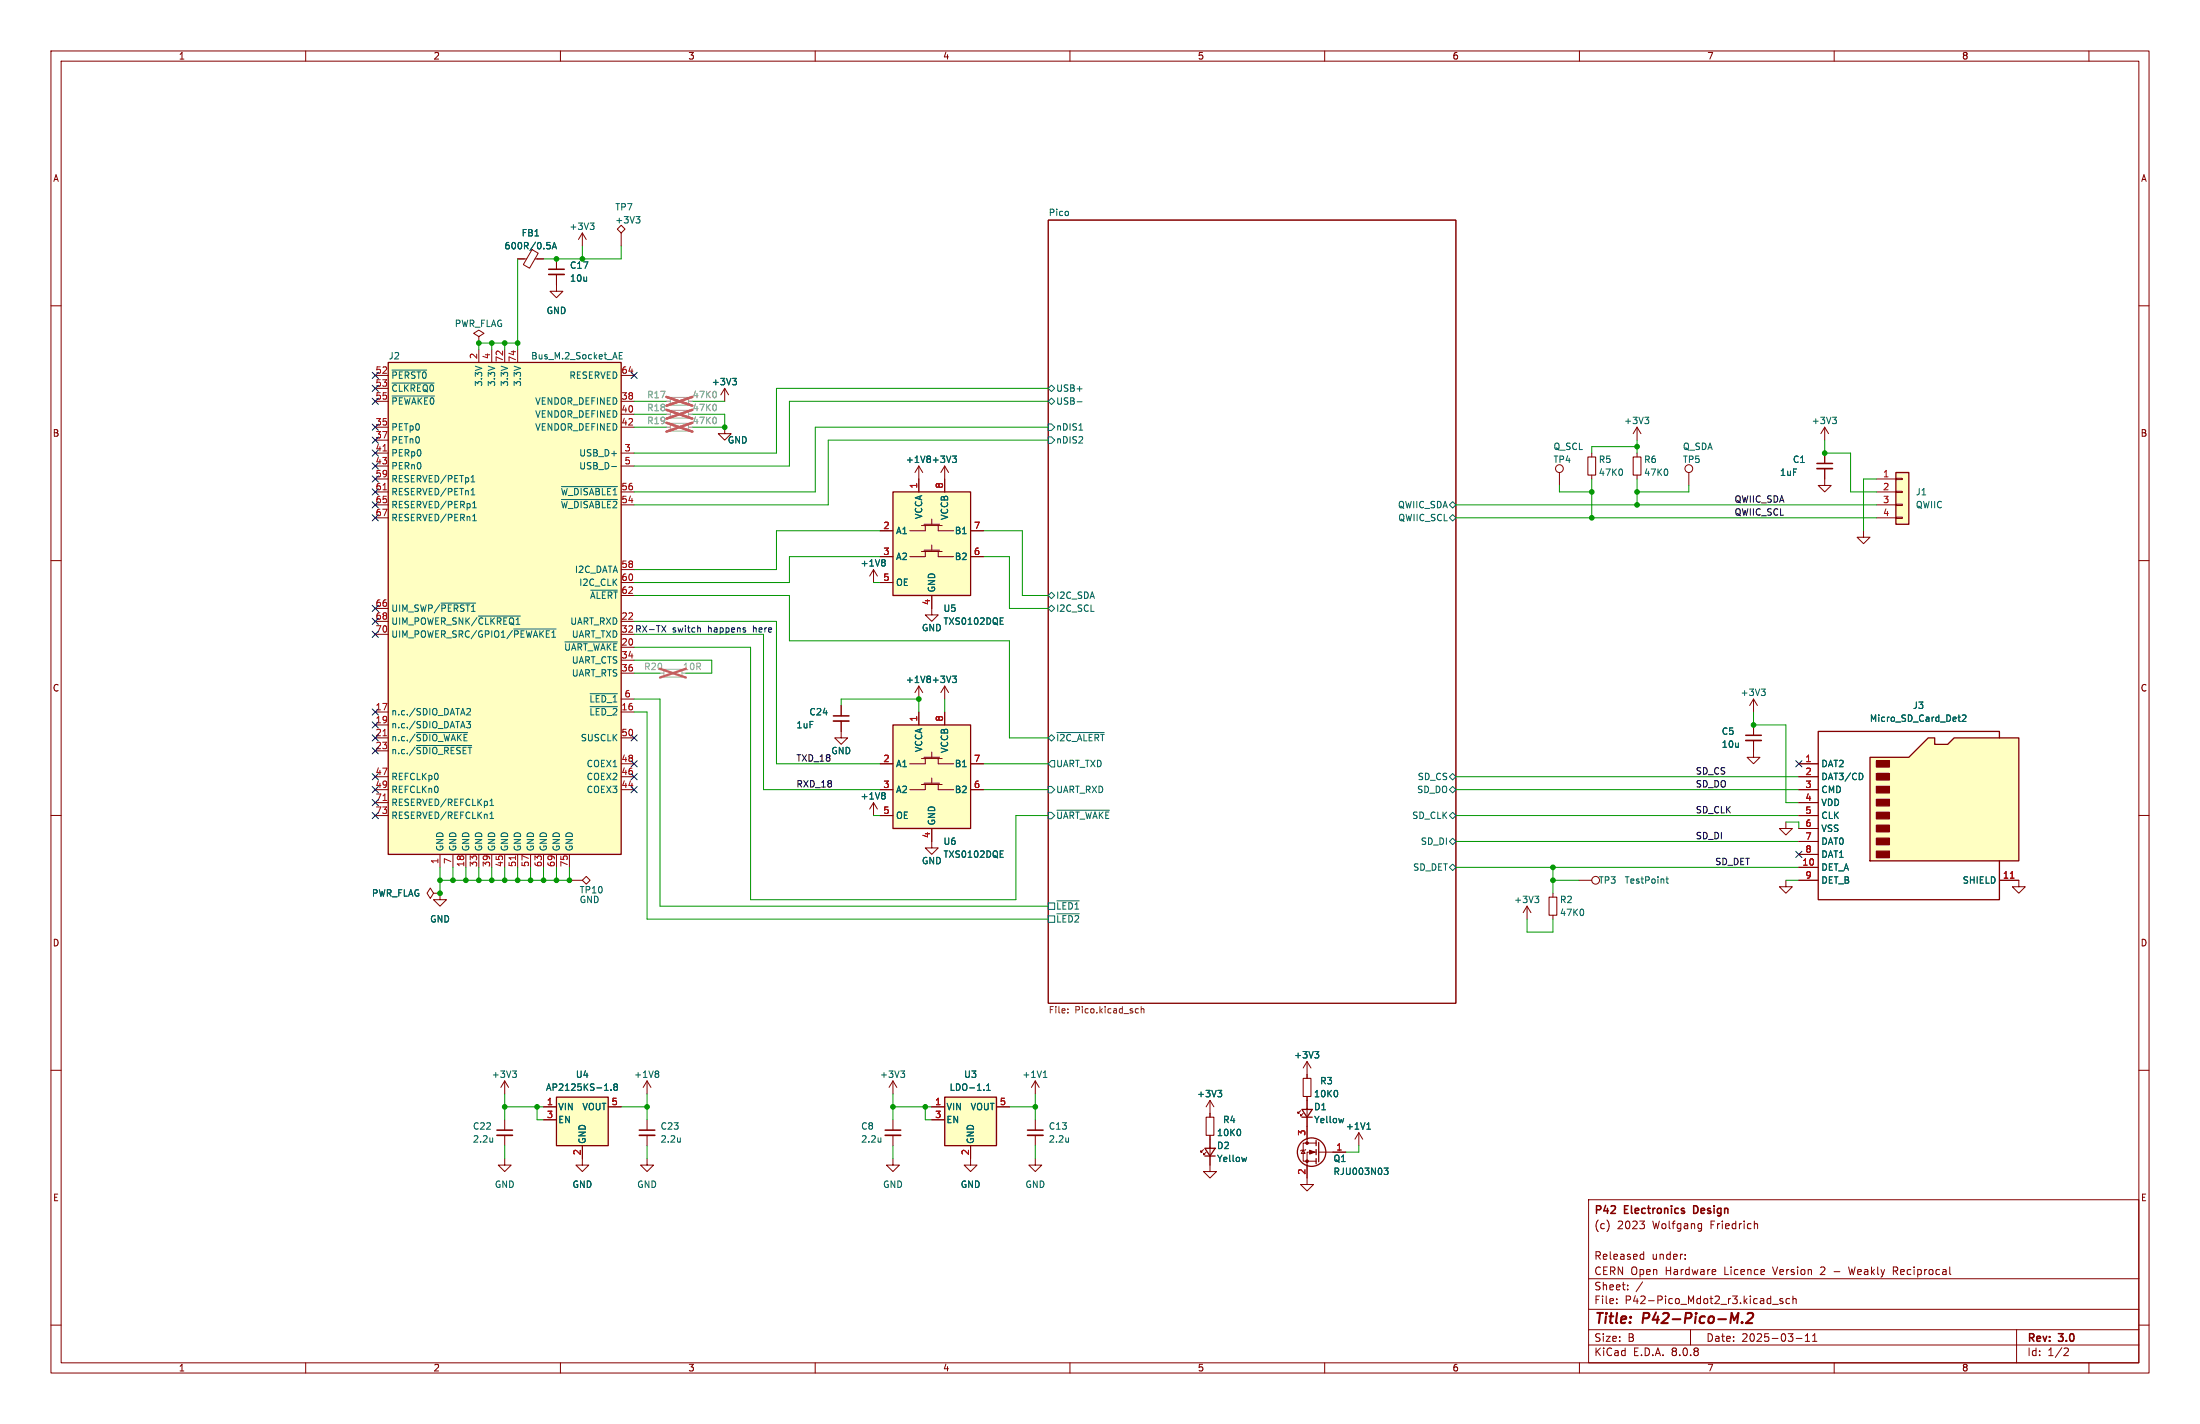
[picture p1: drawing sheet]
<svg xmlns="http://www.w3.org/2000/svg" width="432mm" height="279mm" viewBox="0 0 432 279" stroke-linecap="round" stroke-linejoin="round" font-family="sans-serif">
<g fill="none" stroke="#840000" stroke-width=".2">
<path d="M10 10h411.8v259.4h-411.8zM12 12h407.8v255.4h-407.8zM60 10v2M110 10v2M160 10v2M210 10v2M260 10v2M310 10v2M360 10v2M410 10v2M109.2 53.8v3.4h1.3l-1.3 1.2-1.3-1.2h1.3M109.2 50.8v2"/>
<path d="M205.7 43.2h80v153.7h-80zM10 60h2M419.8 60h2M10 110h2M419.8 110h2M10 160h2M419.8 160h2M111.8 172.7h2.5M114.3 172.7l.8-.7 .7 .7-.7 .8zM10 210h2M419.8 210h2M114.3 227.3v1.3h1.3l-1.3 1.3-1.3-1.3h1.3"/>
<path d="M127 227.3v1.3h1.3l-1.3 1.3-1.3-1.3h1.3M203.2 227.3v1.3h1.3l-1.3 1.3-1.3-1.3h1.3M311.8 235.4h108v32h-108zM321.8 239.6h1l-.5 .6M10 260h2M311.8 256.9h108M311.8 250.9h108M315.8 240v1M317.3 255.6v.2M317.3 254.9v.1M319.5 252.9v.2M319.5 252.2v.1"/>
<path d="M322.2 246.1l.4 .1M322.4 251.5l-1.3 1.9M322.6 245.6v1.5M322.6 247l-.4 .1M322.7 240.3v.6M330.8 246.9v.2M330.8 246.2v.1M333.8 240.1l.2 .1M334 240.1v1.2l-.2 .2M334 241l-.2 .1M336.5 249.1l.3 .3-.8 .2M336.7 250l-.2 .1"/>
<path d="M344.5 240.1l.5 .2v.8M347.9 255.9h1.1M349.9 254.9l-.4-.1-.2 .2 .1 .2 .5 .2v.3h-.6M351.3 254.9l-.5-.1-.3 .3 .2 .6h.6M351.9 254.9l.2-.1 .4 .1v.9M351.9 254.3v1.5M362.8 248.6l.4 1.5M371.6 249.4h.6M372.2 248.6h-.6v1.5M382.8 250l.1 .1M419.8 260h2M60 267.4v2"/>
<path d="M110 267.4v2M160 267.4v2M210 267.4v2M260 267.4v2M310 267.4v2M311.8 263.9h108M311.8 260.9h108M331.8 260.9v3M352.5 262.6h1.2M354.3 263.2h.9M354.3 262.1l.5-.4v1.5M355.8 263.2h.8"/>
<path d="M355.8 262.1l.4-.4v1.5M360 267.4v2M395.8 260.9v6.5M405.3 264.5l.5 .1 .2 .3-1 1.1h1M410 267.4v2"/>
</g>
<path d="M340.4 259l.8-1.4-.2 2M341.9 259.4v.2M343 257.8l.3-.2h.5l.2 .2 .1 .4-.1 .3-1.3 1.1h1.2" fill="none" stroke="#840000" stroke-width=".4"/>
<path d="M107.7 52.8h3M332.8 236.6h-.4v1.5h.4" fill="none" stroke="#840000" stroke-width=".3"/>
<g fill="none" stroke="#006464" stroke-width=".2">
<path d="M205.7 78.7l.7-.6 .6 .6-.6 .7zM205.7 76.2l.7-.6 .6 .6-.6 .6zM211.4 78.8h1M205.7 83.2h.7l.6 .6-.6 .7h-.7zM205.7 85.7h.7l.6 .7-.6 .6h-.7zM211.8 84.4h.7M284.5 99.1l.6-.7 .6 .7-.6 .6zM205.7 116.8l.7-.6 .6 .6-.6 .7zM205.7 119.4l.7-.7 .6 .7-.6 .6zM284.5 101.6l.6-.6 .6 .6-.6 .6zM205.7 159.4h.7l.6 .6-.6 .7h-.7zM205.7 154.3h.7l.6 .6-.6 .7h-.7z"/>
<path d="M205.7 144.8l.7-.7 .6 .7-.6 .6zM206.4 149.2h.6v1.3h-.6l-.7-.6zM207.4 159h10.4M207.4 143.7h9.3M284.5 154.9l.6-.6 .6 .6-.6 .7zM284.5 152.4l.6-.6 .6 .6-.6 .6zM205.7 177.2h1.3v1.2h-1.3zM205.7 179.7h1.3v1.3h-1.3zM207.4 176.8h4.4M207.4 179.3h4.4M284.5 165.1l.6-.6 .6 .6-.6 .6zM284.5 160l.6-.6 .6 .6-.6 .7z"/>
<path d="M284.5 170.2l.6-.7 .6 .7-.6 .6z"/>
</g>
<path d="M209.6 198.6v.2M209.6 198v.1M223.1 197.9l.3 .1M223.4 198.7l-.3 .1M224 198h.5v.8M224 197.5v1.3" fill="none" stroke="#725600" stroke-width=".2"/>
<path d="M107.7 53.8h3" fill="none" stroke="#840000" stroke-width=".33"/>
<path d="M109.2 215.3h10.2v9.5h-10.2z" fill="#ffffc2"/>
<path d="M109.2 215.3h10.2v9.5h-10.2zM236.5 225.3h2l-1 1.5zM236.5 226.8h2" fill="none" stroke="#840000" stroke-width=".25"/>
<g fill="none" stroke="#840000" stroke-width=".2">
<path d="M101.6 50.8h1.8M104.4 49l1.2 .7-1.7 2.9-1.2-.7zM105 50.8h1.7M114.3 45.7v2.6M114.3 45.7l-.8 1.3M114.3 45.7l.8 1.3M121.2 45l.7-.8 .8 .8-.8 .7zM121.9 45.7v2.6M142.2 83.8v1.3h1.3l-1.3 1.3-1.2-1.3h1.2M306.1 92.7v2.6M165.1 138.4v2.1M180.3 134.6l-.7 1.3"/>
<path d="M180.3 134.6v2.6M180.3 134.6l.8 1.3M165.1 141.5v3.3h1.3l-1.3 1.3-1.3-1.3h1.3M171.4 157.5l-.7 1.3M171.4 157.5v2.5M171.4 157.5l.8 1.3M182.9 165.1v1.3h1.2l-1.2 1.2-1.3-1.2h1.3M106.7 217.2h2.5M106.7 219.7h2.5M119.4 217.2h2.5M127 212.1l-.8 1.3M127 212.1v2.5"/>
<path d="M127 212.1l.8 1.3M175.3 219.7v2M203.2 219.7v2M256.5 208.3l-.7 1.3M256.5 208.3v2.5M256.5 208.3l.8 1.3M114.3 224.8v2.5M175.3 222.8v2M203.2 222.8v2M236.2 225.6l-.5 .5v-.3v.3h.3M236.7 226.1l-.5 .5v-.3v.3h.3M237.5 223.5v6.4h1.3l-1.3 1.2-1.3-1.2h1.3"/>
<circle cx="306.1" cy="91.9" r=".76"/>
</g>
<g fill="none" stroke="#006464" stroke-width=".2">
<path d="M107.4 47.6h.6M107.8 48.1l.2 .2v.3l-.2 .2M108.4 48.8l.4-1.2 .4 1.2M108.5 48.5h.6M115.8 43.8h.8l-.4 .4M116.4 44.2l.2 .3v.3l-.2 .2M124.8 42.5h.8l-.4 .5M125.4 43l.2 .2v.3l-.2 .3M173.5 155.5l.2 .3-.2 .3 .2 .2v.2l-.2 .3M118.7 213.9h.7M119.9 213.8v.1M120.7 213.2l-.2 .3v.3l.2 .1h.4l.1-.2v-.2l-.2-.3"/>
<path d="M120.7 213.2l-.2-.2 .2-.3h.3l.2 .2-.2 .3M120.7 213.2h.3M129.1 210.1l.2 .3-.2 .3 .2 .2v.3l-.2 .2M258.1 206.3h.7l-.4 .5M258.6 206.8l.2 .2v.3l-.2 .3M172.9 223.3v.8M172.9 224h-.1M209.7 223.3v.8M209.7 224h.1M244.7 227.1l-.3 .8"/>
</g>
<path d="M163.6 141.5h3M173.7 222.8h3.1M201.7 222.8h3" fill="none" stroke="#840000" stroke-width=".33"/>
<path d="M163.6 140.5h3M173.7 221.7h3.1M201.7 221.7h3" fill="none" stroke="#840000" stroke-width=".3"/>
<path d="M130.8 83.8h.8M131.6 83.1h3.5v1.5h-3.5zM135.1 83.8h.8" fill="none" stroke="#a1a1a1" stroke-width=".2"/>
<path d="M140.5 82l.1 .3-.1 .7" fill="none" stroke="#989898" stroke-width=".2"/>
<path d="M130.8 83l5.1 1.7M135.9 83l-5.1 1.7" fill="none" stroke="#e65255" stroke-width=".46"/>
<path d="M175.3 142.2h15.2v20.4h-15.2z" fill="#ffffc2"/>
<path d="M175.3 142.2h15.2v20.4h-15.2z" fill="none" stroke="#840000" stroke-width=".25"/>
<g fill="none" stroke="#840000" stroke-width=".2">
<path d="M142.2 76.2l-.7 1.3M142.2 76.2v2.5M142.2 76.2l.8 1.3M180.3 139.7v2.5M185.4 134.6v2.6M185.4 139.7v2.5M185.4 134.6l-.7 1.3M185.4 134.6l.8 1.3M172.7 154.9h2.6M172.7 149.9h2.6M180.8 153.9h4.1M180.8 148.8h4.1"/>
<path d="M181.4 153.7h3M181.4 148.6h3M181.6 153.9v1h-3M181.6 148.8v1.1h-3M182.9 147.6v1M182.9 152.7v1M184.1 153.9v1h3.1M184.1 148.8v1.1h3.1M190.5 154.9h2.5M190.5 149.9h2.5M172.7 160h2.6M182.9 162.6v2.5"/>
</g>
<path d="M143.8 74.2h.7l-.4 .5M144.3 74.7l.2 .3v.3l-.2 .2M186.9 132.7h.8l-.4 .4M187.5 133.1l.2 .3v.3l-.2 .2M196.3 168.2h.6M196.3 166.9h.6" fill="none" stroke="#006464" stroke-width=".2"/>
<path d="M130.8 78.7h.8M131.6 78h3.5v1.5h-3.5zM135.1 78.7h.8M130.8 81.3h.8M131.6 80.5h3.5v1.5h-3.5zM135.1 81.3h.8M129.5 132.1h.8M130.3 131.3h3.6v1.5h-3.6z" fill="none" stroke="#a1a1a1" stroke-width=".2"/>
<path d="M140.5 76.9l.1 .4-.1 .6M140.5 79.4l.1 .4-.1 .7" fill="none" stroke="#989898" stroke-width=".2"/>
<path d="M130.8 77.9l5.1 1.7M135.9 77.9l-5.1 1.7M130.8 80.4l5.1 1.7M135.9 80.4l-5.1 1.7M129.5 131.2l5.1 1.7M134.6 131.2l-5.1 1.7" fill="none" stroke="#e65255" stroke-width=".46"/>
<path d="M175.3 96.5h15.2v20.3h-15.2z" fill="#ffffc2"/>
<path d="M175.3 96.5h15.2v20.3h-15.2z" fill="none" stroke="#840000" stroke-width=".25"/>
<g fill="none" stroke="#840000" stroke-width=".2">
<path d="M180.3 94v2.5M185.4 94v2.5M171.4 111.8l-.7 1.2M171.4 111.8v2.5M171.4 111.8l.8 1.2M172.7 109.2h2.6M172.7 104.1h2.6M172.7 114.3h2.6M180.8 108.2h4.1M180.8 103.1h4.1M181.4 108h3M181.4 102.9h3"/>
<path d="M181.6 108.2v1h-3M181.6 103.1v1h-3M182.9 116.8v3.9h1.2l-1.2 1.2-1.3-1.2h1.3M182.9 101.9v1M182.9 106.9v1.1M184.1 108.2v1h3.1M184.1 103.1v1h3.1M190.5 109.2h2.5M190.5 104.1h2.5"/>
</g>
<path d="M173.5 109.8l.2 .2-.2 .3 .2 .3v.2l-.2 .3M196.3 122.5h.6M196.3 121.2h.6" fill="none" stroke="#006464" stroke-width=".2"/>
<path d="M76.2 71.1h45.7v96.5h-45.7z" fill="#ffffc2"/>
<path d="M76.2 71.1h45.7v96.5h-45.7z" fill="none" stroke="#840000" stroke-width=".25"/>
<g fill="none" stroke="#840000" stroke-width=".2">
<path d="M73.7 78.7h2.5M73.7 73.7h2.5M73.7 76.2h2.5M94 68.6v2.5M96.5 68.6v2.5M99.1 68.6v2.5M101.6 68.6v2.5M121.9 78.7h2.6M121.9 73.7h2.6M73.7 88.9h2.5M73.7 83.8h2.5M73.7 86.4h2.5"/>
<path d="M73.7 91.4h2.5M73.7 99.1h2.5M73.7 96.5h2.5M73.7 94h2.5M121.9 88.9h2.6M121.9 83.8h2.6M121.9 81.3h2.6M121.9 91.4h2.6M121.9 99.1h2.6M121.9 96.5h2.6M180.3 91.4l-.7 1.3M180.3 91.4v2.6"/>
<path d="M180.3 91.4l.8 1.3M73.7 119.4h2.5M73.7 101.6h2.5M121.9 111.8h2.6M121.9 114.3h2.6M121.9 116.8h2.6M73.7 139.7h2.5M73.7 121.9h2.5M73.7 124.5h2.5M121.9 139.7h2.6M121.9 127h2.6M121.9 121.9h2.6"/>
<path d="M121.9 129.5h2.6M121.9 132.1h2.6M121.9 137.2h2.6M73.7 142.2h2.5M73.7 144.8h2.5M73.7 147.3h2.5M73.7 154.9h2.5M73.7 152.4h2.5M73.7 157.5h2.5M121.9 144.8h2.6M121.9 154.9h2.6M121.9 152.4h2.6"/>
<path d="M121.9 149.9h2.6M73.7 160h2.5M86.4 167.6v2.6M88.9 167.6v2.6M91.4 167.6v2.6M94 167.6v2.6M96.5 167.6v2.6M99.1 167.6v2.6M101.6 167.6v2.6M104.1 167.6v2.6M106.7 167.6v2.6M109.2 167.6v2.6"/>
<path d="M111.8 167.6v2.6M99.1 219.7v2M175.3 212.1l-.8 1.3M175.3 212.1v2.5M175.3 212.1l.7 1.3M99.1 227.3v1.3h1.2l-1.2 1.3-1.3-1.3h1.3M99.1 222.8v2"/>
</g>
<g fill="none" stroke="#006464" stroke-width=".2">
<path d="M76.9 72.6h6.9M76.9 75.2h8.3M76.9 77.7h8.4M121.5 69.8h.5M122.2 69.2h-.7v1.2h.7M92.5 94.6h.7M92.5 97.1h.7M92.6 93.6l.2-.3v1.3M92.6 96.1l.2-.3v1.3M92.8 99.6h.7M92.8 98.7l.3-.3v1.2M110.2 98h11"/>
<path d="M110.2 95.5h11M120 91.5h1M86.6 118.3h6.8M92.8 101.3l.3-.4v1.3M92.8 102.2h.7M115.9 115.8h5.3M91.6 139.1l.5-.1 .3 .4-.8 .9h.8M93.9 120.9h8.2M100.8 123.4h8.4M110.9 126h10.3M115.8 138.7h5.4M115.8 136.1h5.4"/>
<path d="M81.7 143.7h10.1M81.7 146.3h10.9M91.6 141.5h.8l-.5 .5 .4 .2v.5l-.2 .1-.5-.1M96.2 158.1h.7M96.2 157.2l.3-.4v1.3M96.2 159.7l.3-.4v1.3M96.2 160.6h.7M176.8 210.1h.8l-.5 .5M177.3 210.6l.3 .3v.3l-.3 .2M96.7 223.3v.8M96.7 224h-.1"/>
</g>
<path d="M75.2 88.5h.7M75.2 96.1h.7M75.2 144.4h.7M75.2 157.1h.7M101.2 167.9v.8" fill="none" stroke="#a90000" stroke-width=".2"/>
<path d="M97.5 222.8h3.1" fill="none" stroke="#840000" stroke-width=".33"/>
<path d="M97.5 221.7h3.1" fill="none" stroke="#840000" stroke-width=".3"/>
<path d="M372.1 92.7h2.5v10.2h-2.5z" fill="#ffffc2"/>
<g fill="none" stroke="#840000" stroke-width=".2">
<path d="M94 66l1-.6-1-.6-1 .6 1 .6v1.3M94 67.3h.1M185.4 91.4l-.7 1.3M185.4 91.4v2.6M185.4 91.4l.8 1.3M311.7 89.7h1.5v3.5h-1.5zM312.4 88.9v.8M312.4 93.2v.8M320.5 89.7h1.6v3.5h-1.6zM321.3 83.8l-.8 1.3M321.3 83.8v2.6M321.3 88.9v.8"/>
<path d="M321.3 93.2v.8M321.3 83.8l.8 1.3M331.5 92.7v2.6M358.1 88.9v2M358.1 91.9v2.1M368.3 94h3.8M368.3 96.5h3.8M368.3 99.1h3.8M372.1 98.9h1.3v.3h-1.3zM372.1 96.4h1.3v.2h-1.3zM372.1 93.9h1.3v.2h-1.3zM365.8 104.1v1.3h1.2l-1.2 1.3-1.3-1.3h1.3"/>
<path d="M368.3 101.6h3.8M372.1 101.5h1.3v.2h-1.3zM85.1 175.3l-.6-1.1-.7 1.1 .7 1 .6-1h1.3M86.4 175.3v1.2h1.2l-1.2 1.3-1.3-1.3h1.3M86.4 175.3h.1M127 219.7v2M236.7 219.2h1.6v3.6h-1.6zM237.5 218.4v.8M127 222.8v2M175.3 227.3v1.3h1.2l-1.2 1.3-1.3-1.3h1.3M190.5 227.3v1.3h1.3l-1.3 1.3-1.3-1.3h1.3M237.5 222.8v.7"/>
<circle cx="331.5" cy="91.9" r=".76"/>
</g>
<path d="M372.1 92.7h2.5v10.2h-2.5z" fill="none" stroke="#840000" stroke-width=".25"/>
<path d="M356.6 91.9h3.1M125.5 222.8h3" fill="none" stroke="#840000" stroke-width=".33"/>
<path d="M356.6 90.9h3.1M125.5 221.7h3" fill="none" stroke="#840000" stroke-width=".3"/>
<path d="M186.9 89.5h.8l-.4 .5M187.5 90l.2 .2v.3l-.2 .2M318.3 92.1l.2 .4-.2 .7M322.8 81.9h.8l-.4 .4M323.4 82.3l.2 .3v.3l-.2 .2M327.2 92.1l.1 .4-.1 .7M133.5 223.3v.8M133.5 224h.1M243.4 221.7l.1 .3-.1 .7" fill="none" stroke="#006464" stroke-width=".2"/>
<path d="M185.4 215.3h10.2v9.5h-10.2z" fill="#ffffc2"/>
<g fill="none" stroke="#840000" stroke-width=".25">
<path d="M185.4 215.3h10.2v9.5h-10.2zM258.3 223.8v1M258.3 225.6v1M258.3 227.3v1M258.8 224.2v3.8"/>
<circle cx="257.4" cy="226.1" r="2.79"/>
</g>
<g fill="none" stroke="#840000" stroke-width=".2">
<path d="M358.1 94v1.3h1.3l-1.3 1.2-1.2-1.2h1.2M358.1 83.8l-.7 1.3M358.1 83.8v2.6M358.1 83.8l.8 1.3M299.7 177.8l-.7 1.3M299.7 177.8v2.5M299.7 177.8l.8 1.3M304 176h1.6v3.6h-1.6zM304.8 175.3v.7M304.8 179.6v.7M309.9 172.7h2.5M350.5 161.3v1.3h1.3l-1.3 1.2-1.3-1.2h1.3"/>
<path d="M350.5 172.7v1.3h1.3l-1.3 1.3-1.3-1.3h1.3M396.2 172.7v1.3h1.3l-1.3 1.3-1.2-1.3h1.2M99.1 212.1l-.8 1.3M99.1 212.1v2.5M99.1 212.1l.7 1.3M182.9 217.2h2.5M182.9 219.7h2.5M195.6 217.2h2.5M203.2 212.1l-.8 1.3M203.2 212.1v2.5M203.2 212.1l.8 1.3M190.5 224.8v2.5"/>
<path d="M255.8 225.7l.4 .6h-.8zM256.3 225.6l-1 .2M256.5 221v3.3M258.3 226.1h-1.8v5M258.3 224.3h-2.5v3.5h2.5M258.8 226.1h5.4"/>
<circle cx="313.2" cy="172.7" r=".76"/>
</g>
<g fill="none" stroke="#006464" stroke-width=".2">
<path d="M359.7 81.9h.7l-.4 .4M360.2 82.3l.2 .3v.3l-.2 .2M301.2 175.8h.8l-.4 .5M301.8 176.3l.2 .3v.3l-.2 .2M310.7 178.5l.1 .4-.1 .6M327 172.5h.5M327.2 172v1.1l.3 .2M100.6 210.1h.8l-.5 .5M101.1 210.6l.3 .3v.3l-.3 .2M193.6 213.9h.8M193.6 213l.4-.3v1.2M204.8 211.4h.7"/>
<path d="M204.9 210.4l.2-.3v1.3M271.6 229.2h.8l-.4 .5 .4 .1v.5l-.2 .1h-.5"/>
</g>
<g fill="#840000" stroke="#840000" stroke-width=".2">
<path d="M257 225.7l1.1 .4-1.1 .3z"/>
<circle cx="256.5" cy="227.8" r=".25"/>
<circle cx="256.5" cy="224.3" r=".25"/>
</g>
<path d="M367 148.6h7.6l3.9-3.8h1.2v1.3h2.6l1.2-1.3h12.7v24.1h-29.2z" fill="#ffffc2"/>
<g fill="#840000" stroke="#840000" stroke-width=".25">
<path d="M368.3 167h2.5v1.3h-2.5z"/>
<path d="M368.3 164.5h2.5v1.2h-2.5z"/>
<path d="M368.3 161.9h2.5v1.3h-2.5z"/>
<path d="M368.3 159.4h2.5v1.3h-2.5z"/>
<path d="M368.3 156.8h2.5v1.3h-2.5z"/>
<path d="M368.3 154.3h2.5v1.3h-2.5z"/>
<path d="M368.3 151.8h2.5v1.2h-2.5z"/>
<path d="M368.3 149.2h2.5v1.3h-2.5z"/>
</g>
<path d="M367 148.6h7.6l3.9-3.8h1.2v1.3h2.6l1.2-1.3h12.7v24.1h-29.2zM392.4 144.8v-1.3h-35.5v33h35.5v-7.6M255.5 217.7h2.1l-1.1 1.5zM255.5 219.2h2.1" fill="none" stroke="#840000" stroke-width=".25"/>
<g fill="none" stroke="#840000" stroke-width=".2">
<path d="M101.6 50.8h1.3M105.4 50.8h1.3M109.2 50.8v2M109.2 53.8v2.1M180.3 94v2.5M185.4 94v2.5M358.1 88.9v2M358.1 91.9v2.1M172.7 104.1h2.6M172.7 109.2h2.6M172.7 114.3h2.6M182.9 116.8v2.6"/>
<path d="M190.5 104.1h2.5M190.5 109.2h2.5M165.1 138.4v2.1M180.3 139.7v2.5M185.4 139.7v2.5M344.2 137.2v2.5M344.2 137.2l-.8 1.2M344.2 137.2l.7 1.2M165.1 141.5v2M172.7 149.9h2.6M172.7 154.9h2.6M190.5 149.9h2.5"/>
<path d="M190.5 154.9h2.5M344.2 145.3v3.3h1.2l-1.2 1.3-1.3-1.3h1.3M344.2 142.2v2.1M353.1 149.9h3.8M353.1 152.4h3.8M353.1 154.9h3.8M353.1 157.5h3.8M86.4 175.3h.1M172.7 160h2.6M182.9 162.6v2.5M353.1 170.2h3.8M353.1 172.7h3.8"/>
<path d="M353.1 160h3.8M353.1 162.6h3.8M353.1 165.1h3.8M353.1 167.6h3.8M392.4 172.7h3.8M106.7 217.2h2.5M106.7 219.7h2.5M119.4 217.2h2.5M182.9 217.2h2.5M182.9 219.7h2.5M195.6 217.2h2.5M237.5 215.9l-.8 1.3"/>
<path d="M237.5 215.9v3.3M237.5 215.9l.8 1.3M255.3 217.9l-.5 .5v-.2v.2h.2M255.8 211.6h1.5v3.5h-1.5zM255.8 218.4l-.5 .5v-.2v.2h.2M256.5 210.8v.8M256.5 215.1v8.4M114.3 224.8v2.5M190.5 224.8v2.5M237.5 222.8v2.5M237.5 226.8v1.8M256.5 228.6v3.8h1.3l-1.3 1.3-1.2-1.3h1.2"/>
<path d="M261.6 226.1h2.6M266.7 222.3l-.8 1.2M266.7 222.3v2.5M266.7 222.3l.8 1.2"/>
</g>
<path d="M394.6 172.3h.7" fill="none" stroke="#a90000" stroke-width=".2"/>
<g fill="none" stroke="#006464" stroke-width=".2">
<path d="M107.4 47.6h.6M107.8 48.1l.2 .2v.3l-.2 .2M108.4 48.8l.4-1.2 .4 1.2M108.5 48.5h.6M143.8 74.2h.7l-.4 .5M144.3 74.7l.2 .3v.3l-.2 .2M186.9 89.5h.8l-.4 .5M187.5 90l.2 .2v.3l-.2 .2M173.5 109.8l.2 .2-.2 .3 .2 .3v.2l-.2 .3M186.9 132.7h.8l-.4 .4M187.5 133.1l.2 .3v.3l-.2 .2M196.3 122.5h.6"/>
<path d="M196.3 121.2h.6M345.7 135.2h.8l-.5 .5M346.2 135.7l.3 .2v.3l-.3 .3M173.5 155.5l.2 .3-.2 .3 .2 .2v.2l-.2 .3M365.4 151.8l.2 .5-.2 .6M384.3 140.7h.5M384.7 141.5h.1M385.1 140.4l.5-.1 .3 .3-.8 .9h.8M196.3 168.2h.6M196.3 166.9h.6M118.7 213.9h.7M119.9 213.8v.1"/>
<path d="M120.7 213.2l-.2 .3v.3l.2 .1h.4l.1-.2v-.2l-.2-.3M120.7 213.2l-.2-.2 .2-.3h.3l.2 .2-.2 .3M120.7 213.2h.3M193.6 213.9h.8M193.6 213l.4-.3v1.2M239 213.9h.8l-.4 .5M239.5 214.4l.3 .3v.3l-.3 .2M258.1 206.3h.7l-.4 .5M258.6 206.8l.2 .2v.3l-.2 .3M262.4 214.1l.2 .3-.2 .7M263.7 219.4l-.2 .9M243.4 221.7l.1 .3-.1 .7"/>
<path d="M244.7 227.1l-.3 .8M268.3 221.6h.7M268.4 220.6l.2-.3v1.3M271.6 229.2h.8l-.4 .5 .4 .1v.5l-.2 .1h-.5"/>
</g>
<path d="M342.6 145.3h3.1" fill="none" stroke="#840000" stroke-width=".33"/>
<path d="M342.6 144.3h3.1" fill="none" stroke="#840000" stroke-width=".3"/>
<path d="M129.9 122.8l.8 1.2M130.7 122.8l-.8 1.2M137.3 123.2l.2 .2v.6" fill="none" stroke="#0000c2" stroke-width=".2"/>
<g fill="none" stroke="#009600" stroke-width=".2">
<path d="M101.6 50.8v17.8M114.3 48.3v2.5M121.9 48.3v2.5h-15.2M96.5 67.3v1.3M99.1 67.3v1.3M101.6 67.3h-7.6v1.3M124.5 78.7h6.3M135.9 78.7h6.3M205.7 78.7h-50.8v12.7h-30.4M205.7 76.2h-53.3v12.7h-27.9M124.5 83.8h6.3M124.5 81.3h6.3"/>
<path d="M135.9 81.3h6.3v2.5h-6.3M205.7 86.4h-43.1v12.7h-38.1M205.7 83.8h-45.7v12.7h-35.5M285.7 99.1h82.6M306.1 95.3v1.2h6.3M312.4 94v7.6M321.3 87.6h-8.9v1.3M321.3 86.4v2.5M321.3 94v5.1M331.5 95.3v1.2h-10.2M358.1 86.4v2.5h5.1v7.6h5.1M368.3 94h-2.5v10.1"/>
<path d="M124.5 116.8h30.4v8.9h43.2v19.1h7.6M171.4 114.3h1.3M172.7 109.2h-17.8v5.1h-30.4M172.7 104.1h-20.3v7.7h-27.9M193 109.2h5.1v10.2h7.6M193 104.1h7.7v12.7h5M285.7 101.6h82.6M124.5 139.7h2.5v40.6h78.7M124.5 121.9h27.9v28h20.3M124.5 129.5h15.2v2.6h-5.1M124.5 124.5h25.4v30.4h22.8M124.5 137.2h5v40.6h76.2"/>
<path d="M124.5 127h22.8v49.5h52.1v-16.5h6.3M124.5 132.1h5M165.1 138.4v-1.2h15.2v2.5M185.4 137.2v2.5M344.2 139.7v2.5h6.3v15.3h2.6M193 154.9h12.7M193 149.9h12.7M285.7 154.9h67.4M285.7 152.4h67.4M86.4 170.2v5.1M88.9 170.2v2.5M91.4 170.2v2.5"/>
<path d="M94 170.2v2.5M96.5 170.2v2.5M99.1 170.2v2.5M101.6 170.2v2.5M104.1 170.2v2.5M106.7 170.2v2.5M109.2 170.2v2.5M111.8 170.2v2.5h-25.4M171.4 160h1.3M285.7 160h67.4M285.7 170.2h67.4M285.7 165.1h67.4"/>
<path d="M304.8 172.7h5.1M304.8 170.2v5.1M350.5 172.7h2.6M350.5 161.3h2.6v1.3M299.7 180.3v2.6h5.1v-2.6M99.1 214.6v5.1M99.1 217.2h7.6M105.4 217.2v2.5h1.3M121.9 217.2h5.1M127 214.6v5.1M175.3 217.2h7.6M175.3 214.6v5.1"/>
<path d="M181.6 217.2v2.5h1.3M198.1 217.2h5.1M203.2 214.6v5.1M99.1 224.8v2.5M127 224.8v2.5M175.3 224.8v2.5M203.2 224.8v2.5M266.7 224.8v1.3h-2.5"/>
</g>
<g fill="none" stroke="#000084" stroke-width=".2">
<path d="M73.1 78.1l1.2 1.2M73.1 75.6l1.2 1.2M73.1 73.1l1.2 1.2M74.3 78.1l-1.2 1.2M74.3 75.6l-1.2 1.2M74.3 73.1l-1.2 1.2M123.9 73.1l1.2 1.2M125.1 73.1l-1.2 1.2M73.1 88.3l1.2 1.2M73.1 83.2l1.2 1.2M73.1 90.8l1.2 1.2M73.1 98.5l1.2 1.2"/>
<path d="M73.1 85.8l1.2 1.2M73.1 95.9l1.2 1.2M73.1 93.4l1.2 1.2M74.3 88.3l-1.2 1.2M74.3 83.2l-1.2 1.2M74.3 90.8l-1.2 1.2M74.3 98.5l-1.2 1.2M74.3 85.8l-1.2 1.2M74.3 95.9l-1.2 1.2M74.3 93.4l-1.2 1.2M73.1 118.8l1.2 1.2M73.1 101l1.2 1.2"/>
<path d="M74.3 118.8l-1.2 1.2M74.3 101l-1.2 1.2M73.1 139.1l1.2 1.2M73.1 121.3l1.2 1.2M73.1 123.9l1.2 1.2M74.3 139.1l-1.2 1.2M74.3 121.3l-1.2 1.2M74.3 123.9l-1.2 1.2M73.1 156.9l1.2 1.2M73.1 146.7l1.2 1.2M73.1 144.2l1.2 1.2M73.1 159.4l1.2 1.2"/>
<path d="M73.1 141.6l1.2 1.2M73.1 154.3l1.2 1.2M73.1 151.8l1.2 1.2M74.3 156.9l-1.2 1.2M74.3 146.7l-1.2 1.2M74.3 144.2l-1.2 1.2M74.3 159.4l-1.2 1.2M74.3 141.6l-1.2 1.2M74.3 154.3l-1.2 1.2M74.3 151.8l-1.2 1.2M123.9 149.3l1.2 1.2M123.9 151.8l1.2 1.2"/>
<path d="M123.9 144.2l1.2 1.2M123.9 154.3l1.2 1.2M125.1 149.3l-1.2 1.2M125.1 151.8l-1.2 1.2M125.1 144.2l-1.2 1.2M125.1 154.3l-1.2 1.2M352.5 149.3l1.2 1.2M353.7 149.3l-1.2 1.2M352.5 167l1.2 1.2M353.7 167l-1.2 1.2"/>
</g>
<path d="M140.5 76.9l.1 .4-.1 .6M140.5 79.4l.1 .4-.1 .7M140.5 82l.1 .3-.1 .7" fill="none" stroke="#989898" stroke-width=".2"/>
<path d="M130.8 78.7h.8M135.1 78.7h.8M130.8 83.8h.8M130.8 81.3h.8M135.1 83.8h.8M135.1 81.3h.8" fill="none" stroke="#a1a1a1" stroke-width=".2"/>
<path d="M130.8 77.9l5.1 1.7M135.9 77.9l-5.1 1.7M130.8 83l5.1 1.7M130.8 80.4l5.1 1.7M135.9 83l-5.1 1.7M135.9 80.4l-5.1 1.7" fill="none" stroke="#e65255" stroke-width=".46"/>
<g fill="#009600" stroke="#009600" stroke-width=".2">
<circle cx="101.6" cy="67.3" r=".46"/>
<circle cx="142.2" cy="83.8" r=".46"/>
<circle cx="109.2" cy="50.8" r=".46"/>
<circle cx="114.3" cy="50.8" r=".46"/>
<circle cx="94" cy="172.7" r=".46"/>
<circle cx="99.1" cy="172.7" r=".46"/>
<circle cx="96.5" cy="172.7" r=".46"/>
<circle cx="106.7" cy="172.7" r=".46"/>
<circle cx="104.1" cy="172.7" r=".46"/>
<circle cx="101.6" cy="172.7" r=".46"/>
<circle cx="86.4" cy="172.7" r=".46"/>
<circle cx="88.9" cy="172.7" r=".46"/>
<circle cx="86.4" cy="175.3" r=".46"/>
<circle cx="111.8" cy="172.7" r=".46"/>
<circle cx="109.2" cy="172.7" r=".46"/>
<circle cx="91.4" cy="172.7" r=".46"/>
<circle cx="94" cy="67.3" r=".46"/>
<circle cx="96.5" cy="67.3" r=".46"/>
<circle cx="99.1" cy="67.3" r=".46"/>
<circle cx="105.4" cy="217.2" r=".46"/>
<circle cx="99.1" cy="217.2" r=".46"/>
<circle cx="203.2" cy="217.2" r=".46"/>
<circle cx="181.6" cy="217.2" r=".46"/>
<circle cx="127" cy="217.2" r=".46"/>
<circle cx="175.3" cy="217.2" r=".46"/>
<circle cx="304.8" cy="170.2" r=".46"/>
<circle cx="321.3" cy="87.6" r=".46"/>
<circle cx="304.8" cy="172.7" r=".46"/>
<circle cx="312.4" cy="101.6" r=".46"/>
<circle cx="312.4" cy="96.5" r=".46"/>
<circle cx="180.3" cy="137.2" r=".46"/>
<circle cx="321.3" cy="99.1" r=".46"/>
<circle cx="321.3" cy="96.5" r=".46"/>
<circle cx="358.1" cy="88.9" r=".46"/>
<circle cx="344.2" cy="142.2" r=".46"/>
</g>
<g font-size="2.8" fill="#840000">
<text x="312.8" y="260.3">Title:</text>
<text x="322.5" y="260.3">P42-Pico-M.2</text>
</g>
<g font-size="2.1" fill="#840000">
<text x="312.8" y="238.6">P42</text>
<text x="318.9" y="238.6">Electronics</text>
<text x="333.1" y="238.6">Design</text>
<text x="312.8" y="241.4">(c)</text>
<text x="317.4" y="241.4">2023</text>
<text x="324.4" y="241.4">Wolfgang</text>
<text x="335.8" y="241.4">Friedrich</text>
<text x="312.8" y="247.4">Released</text>
<text x="312.8" y="250.4">CERN Open</text>
<text x="324.2" y="247.4">under:</text>
<text x="326.9" y="250.4">Hardware</text>
<text x="338.6" y="250.4">Licence</text>
<text x="348.3" y="250.4">Version</text>
<text x="357.7" y="250.4">2</text>
<text x="360.5" y="250.4">-</text>
<text x="363.6" y="250.4">Weakly</text>
<text x="372.4" y="250.4">Reciprocal</text>
<text x="312.8" y="256.1">File:</text>
<text x="312.8" y="253.4">Sheet:</text>
<text x="318.9" y="256.1">P42-Pico_Mdot2_r3.kicad_sch</text>
<text x="312.8" y="263.5">Size:</text>
<text x="319.5" y="263.5">B</text>
<text x="334.8" y="263.5">Date:</text>
<text x="341.8" y="263.5">2025-03-11</text>
<text x="397.8" y="263.7">Rev:</text>
<text x="404.2" y="263.7">3.0</text>
<text x="312.8" y="266.3">KiCad</text>
<text x="320.5" y="266.3">E.D.A.</text>
<text x="328.1" y="266.3">8.0.8</text>
<text x="397.8" y="266.3">Id:</text>
<text x="401.9" y="266.3">1/2</text>
</g>
<g font-size="1.8" fill="#840000">
<text x="35" y="11.9">1</text>
<text x="85" y="11.9">2</text>
<text x="135" y="11.9">3</text>
<text x="185" y="11.9">4</text>
<text x="235" y="11.9">5</text>
<text x="285" y="11.9">6</text>
<text x="335" y="11.9">7</text>
<text x="385" y="11.9">8</text>
<text x="10.3" y="35.9">A</text>
<text x="420.1" y="35.9">A</text>
<text x="10.3" y="85.9">B</text>
<text x="420.1" y="85.9">B</text>
<text x="10.3" y="135.9">C</text>
<text x="420.1" y="135.9">C</text>
<text x="10.3" y="185.9">D</text>
<text x="420.1" y="185.9">D</text>
<text x="10.3" y="235.9">E</text>
<text x="420.1" y="235.9">E</text>
<text x="35" y="269.3">1</text>
<text x="85" y="269.3">2</text>
<text x="135" y="269.3">3</text>
<text x="185" y="269.3">4</text>
<text x="235" y="269.3">5</text>
<text x="285" y="269.3">6</text>
<text x="335" y="269.3">7</text>
<text x="385" y="269.3">8</text>
</g>
<g font-size="1.8" fill="#006464">
<text x="120.7" y="41.5">TP7</text>
<text x="102.3" y="46.6">FB1</text>
<text x="111.7" y="45.3">+3V3</text>
<text x="120.7" y="44">+3V3</text>
<text x="205.7" y="42.5">Pico</text>
<text x="98.9" y="49.1">600R/0.5A</text>
<text x="111.8" y="52.9">C17</text>
<text x="111.8" y="55.5">10u</text>
<text x="89.2" y="64.4">PWR_FLAG</text>
<text x="107.2" y="61.8">GND</text>
<text x="76.2" y="70.7">J2</text>
<text x="104.1" y="70.7">Bus_M.2_Socket_AE</text>
<text x="76.7" y="74.5">~{PERST0}</text>
<text x="76.7" y="77.1">~{CLKREQ0}</text>
<text x="94.8" y="75.9" transform="rotate(-90 94.8 75.9)">3.3V</text>
<text x="97.4" y="75.9" transform="rotate(-90 97.4 75.9)">3.3V</text>
<text x="99.9" y="75.9" transform="rotate(-90 99.9 75.9)">3.3V</text>
<text x="102.5" y="75.9" transform="rotate(-90 102.5 75.9)">3.3V</text>
<text x="111.7" y="74.5">RESERVED</text>
<text x="139.6" y="75.8">+3V3</text>
<text x="207.2" y="77.1">USB+</text>
<text x="76.7" y="79.6">~{PEWAKE0}</text>
<text x="104.9" y="79.6">VENDOR_DEFINED</text>
<text x="104.9" y="82.1">VENDOR_DEFINED</text>
<text x="207.2" y="79.6">USB-</text>
<text x="318.7" y="83.4">+3V3</text>
<text x="355.5" y="83.4">+3V3</text>
<text x="76.7" y="84.7">PETp0</text>
<text x="76.7" y="87.2">PETn0</text>
<text x="76.7" y="89.8">PERp0</text>
<text x="104.9" y="84.7">VENDOR_DEFINED</text>
<text x="113.6" y="89.8">USB_D+</text>
<text x="142.7" y="87.2">GND</text>
<text x="207.2" y="84.7">nDIS1</text>
<text x="207.2" y="87.2">nDIS2</text>
<text x="304.8" y="88.5">Q_SCL</text>
<text x="330.2" y="88.5">Q_SDA</text>
<text x="76.7" y="92.3">PERn0</text>
<text x="76.7" y="94.8">RESERVED/PETp1</text>
<text x="113.6" y="92.3">USB_D-</text>
<text x="177.7" y="91">+1V8 +3V3</text>
<text x="304.8" y="91">TP4</text>
<text x="313.7" y="91">R5</text>
<text x="313.7" y="93.6">47K0</text>
<text x="322.6" y="91">R6</text>
<text x="322.6" y="93.6">47K0</text>
<text x="330.2" y="91">TP5</text>
<text x="349.3" y="93.6">1uF</text>
<text x="351.8" y="91">C1</text>
<text x="76.7" y="97.4">RESERVED/PETn1</text>
<text x="76.7" y="99.9">RESERVED/PERp1</text>
<text x="110" y="99.9">~{W_DISABLE2}</text>
<text x="110" y="97.4">~{W_DISABLE1}</text>
<text x="181.2" y="101.9" transform="rotate(-90 181.2 101.9)">VCCA</text>
<text x="274.3" y="99.9">QWIIC_SDA</text>
<text x="375.9" y="97.4">J1</text>
<text x="375.9" y="99.9">QWIIC</text>
<text x="76.7" y="102.5">RESERVED/PERn1</text>
<text x="175.8" y="105">A1</text>
<text x="186.3" y="102.1" transform="rotate(-90 186.3 102.1)">VCCB</text>
<text x="187.3" y="105">B1</text>
<text x="274.3" y="102.5">QWIIC_SCL</text>
<text x="112.7" y="112.6">I2C_DATA</text>
<text x="168.8" y="111.4">+1V8</text>
<text x="175.8" y="110.1">A2</text>
<text x="187.3" y="110.1">B2</text>
<text x="113.6" y="115.2">I2C_CLK</text>
<text x="115.7" y="117.7">~{ALERT}</text>
<text x="175.8" y="115.2">OE</text>
<text x="183.7" y="116.3" transform="rotate(-90 183.7 116.3)">GND</text>
<text x="207.2" y="117.7">I2C_SDA</text>
<text x="76.7" y="120.2">UIM_SWP/~{PERST1}</text>
<text x="76.7" y="122.8">UIM_POWER_SNK/~{CLKREQ1}</text>
<text x="76.7" y="125.3">UIM_POWER_SRC/GPIO1/~{PEWAKE1}</text>
<text x="111.8" y="122.8">UART_RXD</text>
<text x="112.1" y="125.3">UART_TXD</text>
<text x="180.8" y="124.1">GND</text>
<text x="185.1" y="122.8">TXS0102DQE</text>
<text x="185.1" y="120.2">U5</text>
<text x="207.2" y="120.2">I2C_SCL</text>
<text x="110.6" y="127.9">~{UART_WAKE}</text>
<text x="112.1" y="130.4">UART_CTS</text>
<text x="112.1" y="132.9">UART_RTS</text>
<text x="177.7" y="134.2">+1V8 +3V3</text>
<text x="341.5" y="136.8">+3V3</text>
<text x="76.7" y="140.6">n.c./SDIO_DATA2</text>
<text x="76.7" y="143.1">n.c./SDIO_DATA3</text>
<text x="115.6" y="140.6">~{LED_2}</text>
<text x="115.6" y="138">~{LED_1}</text>
<text x="156.2" y="143.1">1uF</text>
<text x="158.8" y="140.6">C24</text>
<text x="366.9" y="141.8">Micro_SD_Card_Det2</text>
<text x="375.4" y="139.3">J3</text>
<text x="76.7" y="145.6">n.c./~{SDIO_WAKE}</text>
<text x="76.7" y="148.2">n.c./~{SDIO_RESET}</text>
<text x="113.9" y="145.6">SUSCLK</text>
<text x="163.1" y="148.2">GND</text>
<text x="181.2" y="147.7" transform="rotate(-90 181.2 147.7)">VCCA</text>
<text x="186.3" y="147.8" transform="rotate(-90 186.3 147.8)">VCCB</text>
<text x="207.2" y="145.6">~{I2C_ALERT}</text>
<text x="337.8" y="144.4">C5</text>
<text x="337.8" y="146.9">10u</text>
<text x="76.7" y="153.3">REFCLKp0</text>
<text x="76.7" y="155.8">REFCLKn0</text>
<text x="115" y="155.8">COEX3</text>
<text x="115" y="153.3">COEX2</text>
<text x="115" y="150.7">COEX1</text>
<text x="175.8" y="150.7">A1</text>
<text x="175.8" y="155.8">A2</text>
<text x="187.3" y="155.8">B2</text>
<text x="187.3" y="150.7">B1</text>
<text x="207.2" y="155.8">UART_RXD</text>
<text x="207.2" y="150.7">UART_TXD</text>
<text x="278" y="155.8">SD_DO</text>
<text x="278.2" y="153.3">SD_CS</text>
<text x="357.4" y="150.7">DAT2</text>
<text x="357.4" y="153.3">DAT3/CD</text>
<text x="357.4" y="155.8">CMD</text>
<text x="76.7" y="158.3">RESERVED/REFCLKp1</text>
<text x="76.7" y="160.9">RESERVED/REFCLKn1</text>
<text x="168.8" y="157.1">+1V8</text>
<text x="175.8" y="160.9">OE</text>
<text x="207.2" y="160.9">~{UART_WAKE}</text>
<text x="277.1" y="160.9">SD_CLK</text>
<text x="357.4" y="158.3">VDD</text>
<text x="357.4" y="160.9">CLK</text>
<text x="87.2" y="167.1" transform="rotate(-90 87.2 167.1)">GND</text>
<text x="89.8" y="167.1" transform="rotate(-90 89.8 167.1)">GND</text>
<text x="92.3" y="167.1" transform="rotate(-90 92.3 167.1)">GND</text>
<text x="94.8" y="167.1" transform="rotate(-90 94.8 167.1)">GND</text>
<text x="97.4" y="167.1" transform="rotate(-90 97.4 167.1)">GND</text>
<text x="99.9" y="167.1" transform="rotate(-90 99.9 167.1)">GND</text>
<text x="102.5" y="167.1" transform="rotate(-90 102.5 167.1)">GND</text>
<text x="105" y="167.1" transform="rotate(-90 105 167.1)">GND</text>
<text x="107.5" y="167.1" transform="rotate(-90 107.5 167.1)">GND</text>
<text x="110.1" y="167.1" transform="rotate(-90 110.1 167.1)">GND</text>
<text x="112.6" y="167.1" transform="rotate(-90 112.6 167.1)">GND</text>
<text x="183.7" y="162.1" transform="rotate(-90 183.7 162.1)">GND</text>
<text x="185.1" y="166">U6</text>
<text x="278.8" y="166">SD_DI</text>
<text x="357.4" y="163.4">VSS</text>
<text x="357.4" y="166">DAT0</text>
<text x="180.8" y="169.8">GND</text>
<text x="185.1" y="168.5">TXS0102DQE</text>
<text x="277.3" y="171">SD_DET</text>
<text x="313.7" y="173.6">TP3</text>
<text x="318.8" y="173.6">TestPoint</text>
<text x="357.4" y="171">DET_A</text>
<text x="357.4" y="168.5">DAT1</text>
<text x="357.4" y="173.6">DET_B</text>
<text x="385.1" y="173.6">SHIELD</text>
<text x="72.9" y="176.1">PWR_FLAG</text>
<text x="113.7" y="177.4">GND</text>
<text x="113.7" y="175.5">TP10</text>
<text x="207.2" y="178.7">~{LED1}</text>
<text x="297.1" y="177.4">+3V3</text>
<text x="306.1" y="177.4">R2</text>
<text x="306.1" y="179.9">47K0</text>
<text x="84.3" y="181.2">GND</text>
<text x="207.2" y="181.2">~{LED2}</text>
<text x="253.9" y="207.9">+3V3</text>
<text x="96.4" y="211.7">+3V3</text>
<text x="107.1" y="214.2">AP2125KS-1.8</text>
<text x="112.9" y="211.7">U4</text>
<text x="124.4" y="211.7">+1V8</text>
<text x="172.6" y="211.7">+3V3</text>
<text x="186.3" y="214.2">LDO-1.1</text>
<text x="189.1" y="211.7">U3</text>
<text x="200.6" y="211.7">+1V1</text>
<text x="234.8" y="215.5">+3V3</text>
<text x="257.8" y="215.5">10K0</text>
<text x="259" y="213">R3</text>
<text x="92.7" y="221.8">C22</text>
<text x="109.5" y="218">VIN</text>
<text x="109.5" y="220.6">EN</text>
<text x="114.2" y="218">VOUT</text>
<text x="129.5" y="221.8">C23</text>
<text x="168.9" y="221.8">C8</text>
<text x="185.7" y="218">VIN</text>
<text x="185.7" y="220.6">EN</text>
<text x="190.4" y="218">VOUT</text>
<text x="205.7" y="221.8">C13</text>
<text x="240" y="220.6">R4</text>
<text x="257.8" y="218">D1</text>
<text x="257.8" y="220.6">Yellow</text>
<text x="264.1" y="221.8">+1V1</text>
<text x="92.7" y="224.4">2.2u</text>
<text x="115.2" y="224.5" transform="rotate(-90 115.2 224.5)">GND</text>
<text x="129.5" y="224.4">2.2u</text>
<text x="168.9" y="224.4">2.2u</text>
<text x="191.4" y="224.5" transform="rotate(-90 191.4 224.5)">GND</text>
<text x="205.7" y="224.4">2.2u</text>
<text x="238.7" y="223.1">10K0</text>
<text x="238.8" y="225.7">D2</text>
<text x="97" y="233.3">GND</text>
<text x="112.3" y="233.3">GND</text>
<text x="125" y="233.3">GND</text>
<text x="173.2" y="233.3">GND</text>
<text x="188.5" y="233.3">GND</text>
<text x="201.2" y="233.3">GND</text>
<text x="238.8" y="228.2">Yellow</text>
<text x="261.6" y="230.7">RJU003N03</text>
<text x="261.6" y="228.2">Q1</text>
</g>
<g font-size="1.8" fill="#a90000">
<text x="93.7" y="70.6" transform="rotate(-90 93.7 70.6)">2</text>
<text x="96.3" y="70.6" transform="rotate(-90 96.3 70.6)">4</text>
<text x="98.8" y="71.2" transform="rotate(-90 98.8 71.2)">72</text>
<text x="101.3" y="71.2" transform="rotate(-90 101.3 71.2)">74</text>
<text x="73.6" y="73.4">52</text>
<text x="73.6" y="75.9">53</text>
<text x="121.9" y="73.4">64</text>
<text x="73.6" y="83.6">35</text>
<text x="73.6" y="78.5">55</text>
<text x="121.9" y="78.5">38</text>
<text x="121.9" y="81">40</text>
<text x="121.9" y="83.6">42</text>
<text x="73.6" y="86.1">37</text>
<text x="73.6" y="88.6">41</text>
<text x="122.5" y="88.6">3</text>
<text x="73.6" y="91.2">43</text>
<text x="73.6" y="93.7">59</text>
<text x="122.5" y="91.2">5</text>
<text x="180.1" y="96" transform="rotate(-90 180.1 96)">1</text>
<text x="185.2" y="96" transform="rotate(-90 185.2 96)">8</text>
<text x="369.5" y="93.7">1</text>
<text x="73.6" y="96.3">61</text>
<text x="73.6" y="98.8">65</text>
<text x="73.6" y="101.3">67</text>
<text x="121.9" y="98.8">54</text>
<text x="121.9" y="96.3">56</text>
<text x="369.5" y="96.3">2</text>
<text x="369.5" y="98.8">3</text>
<text x="369.5" y="101.3">4</text>
<text x="173.3" y="103.9">2</text>
<text x="191.1" y="103.9">7</text>
<text x="121.9" y="111.5">58</text>
<text x="173.3" y="109">3</text>
<text x="191.1" y="109">6</text>
<text x="73.6" y="119.1">66</text>
<text x="121.9" y="114">60</text>
<text x="121.9" y="116.6">62</text>
<text x="173.3" y="114">5</text>
<text x="182.6" y="118.8" transform="rotate(-90 182.6 118.8)">4</text>
<text x="73.6" y="121.7">68</text>
<text x="73.6" y="124.2">70</text>
<text x="121.9" y="121.7">22</text>
<text x="121.9" y="126.7">20</text>
<text x="121.9" y="129.3">34</text>
<text x="121.9" y="131.8">36</text>
<text x="122.5" y="136.9">6</text>
<text x="73.6" y="139.4">17</text>
<text x="73.6" y="142">19</text>
<text x="121.9" y="139.4">16</text>
<text x="180.1" y="141.7" transform="rotate(-90 180.1 141.7)">1</text>
<text x="185.2" y="141.7" transform="rotate(-90 185.2 141.7)">8</text>
<text x="73.6" y="144.5">21</text>
<text x="73.6" y="147.1">23</text>
<text x="121.9" y="149.6">48</text>
<text x="121.9" y="144.5">50</text>
<text x="173.3" y="149.6">2</text>
<text x="191.1" y="149.6">7</text>
<text x="354.3" y="149.6">1</text>
<text x="73.6" y="152.1">47</text>
<text x="73.6" y="154.7">49</text>
<text x="121.9" y="154.7">44</text>
<text x="121.9" y="152.1">46</text>
<text x="173.3" y="154.7">3</text>
<text x="191.1" y="154.7">6</text>
<text x="354.3" y="152.1">2</text>
<text x="354.3" y="154.7">3</text>
<text x="73.6" y="157.2">71</text>
<text x="73.6" y="159.8">73</text>
<text x="173.3" y="159.8">5</text>
<text x="354.3" y="157.2">4</text>
<text x="354.3" y="159.8">5</text>
<text x="182.6" y="164.5" transform="rotate(-90 182.6 164.5)">4</text>
<text x="354.3" y="162.3">6</text>
<text x="354.3" y="164.8">7</text>
<text x="354.3" y="167.4">8</text>
<text x="86.1" y="169.6" transform="rotate(-90 86.1 169.6)">1</text>
<text x="88.6" y="169.6" transform="rotate(-90 88.6 169.6)">7</text>
<text x="91.2" y="170.2" transform="rotate(-90 91.2 170.2)">18</text>
<text x="93.7" y="170.2" transform="rotate(-90 93.7 170.2)">33</text>
<text x="96.3" y="170.2" transform="rotate(-90 96.3 170.2)">39</text>
<text x="98.8" y="170.2" transform="rotate(-90 98.8 170.2)">45</text>
<text x="101.3" y="170.2" transform="rotate(-90 101.3 170.2)">51</text>
<text x="103.9" y="170.2" transform="rotate(-90 103.9 170.2)">57</text>
<text x="106.4" y="170.2" transform="rotate(-90 106.4 170.2)">63</text>
<text x="109" y="170.2" transform="rotate(-90 109 170.2)">69</text>
<text x="111.5" y="170.2" transform="rotate(-90 111.5 170.2)">75</text>
<text x="353.7" y="169.9">10</text>
<text x="354.3" y="172.5">9</text>
<text x="393" y="172.5">11</text>
<text x="107.2" y="216.9">1</text>
<text x="107.2" y="219.5">3</text>
<text x="119.9" y="216.9">5</text>
<text x="183.4" y="216.9">1</text>
<text x="183.4" y="219.5">3</text>
<text x="196.1" y="216.9">5</text>
<text x="114" y="226.8" transform="rotate(-90 114 226.8)">2</text>
<text x="190.2" y="226.8" transform="rotate(-90 190.2 226.8)">2</text>
<text x="256.3" y="223" transform="rotate(-90 256.3 223)">3</text>
<text x="262.2" y="225.8">1</text>
<text x="256.3" y="230.6" transform="rotate(-90 256.3 230.6)">2</text>
</g>
<g font-size="1.8" fill="#989898">
<text x="126.9" y="83.4">R19</text>
<text x="126.9" y="78.3">R17</text>
<text x="126.9" y="80.9">R18</text>
<text x="135.9" y="83.4">47K0</text>
<text x="135.9" y="78.3">47K0</text>
<text x="135.9" y="80.9">47K0</text>
<text x="126.3" y="131.7">R20</text>
<text x="133.9" y="131.7">10R</text>
</g>
<g font-size="1.8" fill="#0f0f0f">
<text x="340.4" y="98.7">QWIIC_SDA</text>
<text x="340.4" y="101.3">QWIIC_SCL</text>
<text x="156.2" y="149.5">TXD_18</text>
<text x="156.2" y="154.6">RXD_18</text>
<text x="332.7" y="154.6">SD_DO</text>
<text x="332.7" y="152.1">SD_CS</text>
<text x="332.7" y="159.7">SD_CLK</text>
<text x="332.7" y="164.8">SD_DI</text>
<text x="336.5" y="169.8">SD_DET</text>
</g>
<g font-size="1.8" fill="#0000c2">
<text x="121.9" y="124.2">32 RX-TX</text>
<text x="132" y="124.3">switch</text>
<text x="139.1" y="124.3">happens</text>
<text x="148.1" y="124.3">here</text>
</g>
<g font-size="1.8" fill="#725600">
<text x="205.7" y="199.2">File:</text>
<text x="211" y="199.2">Pico.kicad_sch</text>
</g>
</svg>
